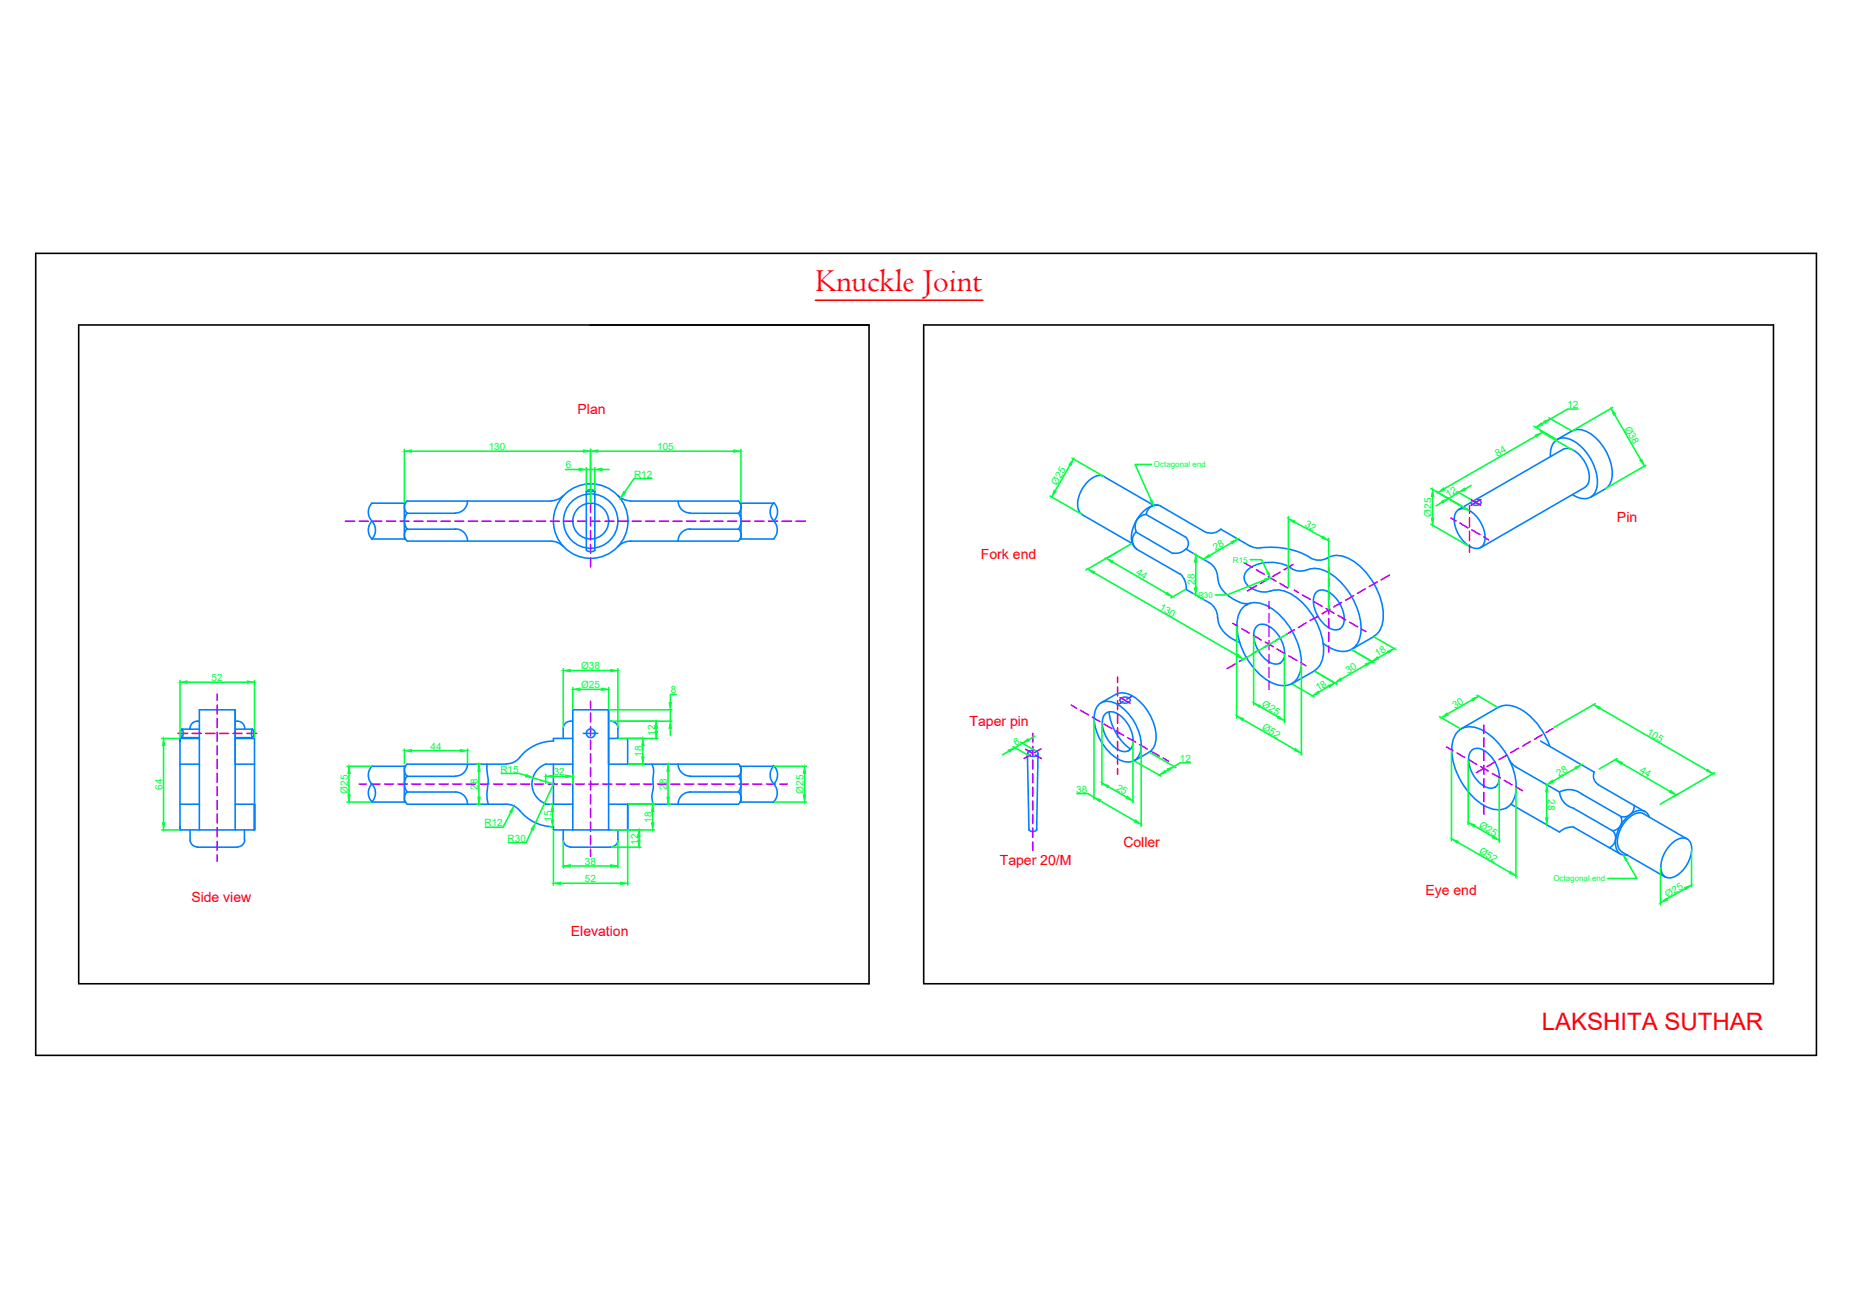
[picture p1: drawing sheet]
<svg xmlns="http://www.w3.org/2000/svg" width="297mm" height="210mm" viewBox="0 0 297 210" stroke-linecap="round" stroke-linejoin="round" font-family="sans-serif">
<!-- layer: Boundary -->
<g fill="none" stroke="#007fff" stroke-width=".25">
<path d="M74.6 80a1.93 1.93 0 0 1-1.9 1.9M87.9 80h-22.9a1.29 1.29 0 0 0 0 1.9M89.9 79.1a2.73 2.73 0 0 1-2 .8M93.6 78.4a1.04 1.04 0 0 1 1.4 0M93.6 78.5v9.3a1.21 1.21 0 0 0 1.4 0M93.6 78.5h1.3v9.3M98.6 79.1a2.73 2.73 0 0 0 2 .8M100.6 80h17.2M108.2 80a1.93 1.93 0 0 0 2 1.9M117.9 80a1.3 1.3 0 0 1 0 1.9 2.01 2.01 0 0 1 0 2.5M176.2 76a2.15 2.15 0 0 0-2.5 .8 5 5 0 0 0-1.6 4.5l.3 .5 .3 .3M176.2 76.1l8 4.6"/>
<path d="M235.7 79.7a.57 .57 0 0 1 .6 .7 1.05 1.05 0 0 1-1.5-.2M247.5 72.9a2.5 2.5 0 0 1 1.6-2.9 4.3 4.3 0 0 1 3.8 1.9 7.5 7.5 0 0 1 1.9 6.1 2.09 2.09 0 0 1-3.2 1.3l-.6-.4M248.5 70.2l2.4-1.4a3.3 3.3 0 0 1 3.6 1 7.9 7.9 0 0 1 2.7 6.8l-.5 1.1-.5 .3M249.4 71.8l-16.6 9.5M249.5 71.7a2.15 2.15 0 0 1 2.5 .8 5 5 0 0 1 1.5 4.5l-.2 .5-.3 .3M252.9 77.8l-16.6 9.6M256.2 78l-2.3 1.4M59.3 80.3h5.4M59.4 83.2a2.05 2.05 0 0 1 0 2.8h5.3M59.4 80.3a2.05 2.05 0 0 0 0 2.9M59.4 83.2a2.05 2.05 0 0 0 0 2.8M64.5 80.3v5.7"/>
<path d="M65 81.9a2.01 2.01 0 0 0 0 2.5M65 84.4a1.29 1.29 0 0 0 0 2M65 86.4h22.9M65 84.5h7.7M65 81.9h7.7M72.7 84.4a1.93 1.93 0 0 1 1.9 2M87.9 86.4a2.73 2.73 0 0 1 2 .8M97.1 83.2h.1M98.6 83.2h.1M100.2 83.2h.1M100.6 86.4h17.2M100.6 86.4a2.73 2.73 0 0 0-2 .8"/>
<path d="M110.1 84.5h7.7M110.1 81.9h7.7M110.2 84.4a1.93 1.93 0 0 0-2 2M117.9 84.4a1.29 1.29 0 0 1 0 2M118.1 80.3h5.4M118.1 86h5.4M118.3 80.3v5.7M123.5 83.1a2.05 2.05 0 0 1 0 2.9M123.5 80.3a2.05 2.05 0 0 0 0 2.8M123.5 80.3a2.05 2.05 0 0 1 0 2.8M172.7 82.1l8 4.7M181.3 84.9l5.9 3.5"/>
<path d="M181.4 87.6l6.9 4M183 82.1l6.2 3.6M184.9 80.6a1.67 1.67 0 0 0-1.9 1.5M185.3 80.8a2.14 2.14 0 0 0-2.3 .4 5.6 5.6 0 0 0-2.3 5.5l.3 .5 .4 .4a1.78 1.78 0 0 1-.1-2.7 1.96 1.96 0 0 1 1.7-2.8M185.3 80.8l7.1 4.1M188.4 91.6a3.1 3.1 0 0 1 .9 2.4M189.2 85.7a1.38 1.38 0 0 1 .1 2M189.3 87.6a2.18 2.18 0 0 1-2 .7M189.3 87.6l3.7 2.2M189.3 94.1l3.7 2.1M193 96.2a2.74 2.74 0 0 1 1.3 2.5M193 89.8a2.73 2.73 0 0 1 1.3 2.4"/>
<path d="M194.4 98.6a4.2 4.2 0 0 0 2.7 3.6l.8 .4M194.4 92.2a4.2 4.2 0 0 0 2.7 3.6l.8 .3M194.8 84.5l4.7 2.6M194.9 84.5a2.22 2.22 0 0 1-2.5 .4M197.9 96.2a2.73 2.73 0 0 0 1.7 .1M198.4 97a3.3 3.3 0 0 1 4.2-.1 11 11 0 0 1 5.1 9.8 2.91 2.91 0 0 1-4.4 2.4 10.8 10.8 0 0 1-5.8-10.1l.5-1.5zM198.9 96.5v.1M199 96.5h.1M199.5 87.1a2.73 2.73 0 0 0 1.6 .4M201.2 87.4a12.5 12.5 0 0 1 8.3 1.8 2.73 2.73 0 0 0 2.4-.1M202.8 94.3a4.6 4.6 0 0 1 4.4 1.3 10.9 10.9 0 0 1 4 9.1 3.2 3.2 0 0 1-1.4 2.4M202.8 94.3a2.73 2.73 0 0 1-1.6 .1"/>
<path d="M208.7 90.9a2.93 2.93 0 0 1-3.2-.6 6.3 6.3 0 0 0-6.3 .6 1.66 1.66 0 0 0 .2 2.8l1.1 .5 .7 .2M208.7 90.9a4.4 4.4 0 0 1 4.3 1.1 11.2 11.2 0 0 1 4.2 9 2.95 2.95 0 0 1-4.4 2.6l-1.6-.9M210 94.6a1.6 1.6 0 0 1 2.4 .1 5.1 5.1 0 0 1 2 4.9 1.36 1.36 0 0 1-2 .7 5.1 5.1 0 0 1-2.6-5.2zM211.9 89.1a3.5 3.5 0 0 1 3.8 .3 11 11 0 0 1 5 9.7 3.2 3.2 0 0 1-1.4 2.5M232.5 81.6a1.6 1.6 0 0 1 2.3 .1 5.1 5.1 0 0 1 2.1 4.9 1.36 1.36 0 0 1-2.1 .8 5.1 5.1 0 0 1-2.6-5.3zM28.7 118.3v-.4v14.6v-.5M28.7 117.9h3.1M29.1 117.7a1.04 1.04 0 0 1 0-1.3 1.46 1.46 0 0 1 0 1.3h2.7M29.1 116.4h2.7M30.3 116.3v.1M30.3 117.7v.2M31.8 115.1a1.21 1.21 0 0 0-1.5 1.1"/>
<path d="M37.5 117.9h3.1v14.6v-4.1M37.5 115.1h.4M37.5 113.3v19.2M37.5 116.4h2.8M37.9 115.1a1.15 1.15 0 0 1 1.2 1.1M39 116.3v.1M39 117.7v.2M40.3 117.7a1.04 1.04 0 0 0 0-1.3 1.46 1.46 0 0 0 0 1.3h-2.8M89.9 116.3v1.6M91.4 115.1a1.23 1.23 0 0 0-1.5 1.1M91.4 117.9h-3.1l.1 .4a7.1 7.1 0 0 0-5.8 3 2.73 2.73 0 0 1-1.8 .6M93.1 117.1h2.3"/>
<path d="M97.1 115.1a1.23 1.23 0 0 1 1.6 1.1M97.1 113.3v19.2M97.1 117.9h3.1v4.1M98.6 116.3v1.6M175.3 112.5a2.55 2.55 0 0 1 3.4 .2 7.9 7.9 0 0 1 3.3 7.3 2.12 2.12 0 0 1-3.3 1.3 8.1 8.1 0 0 1-4-7l.3-1.3zM176.3 114.1a1.6 1.6 0 0 1 2.4 0 5.1 5.1 0 0 1 2 5 1.36 1.36 0 0 1-2 .7 5.1 5.1 0 0 1-2.6-5.3zM177 113.6a8.5 8.5 0 0 0 3.5 6M178.1 110.8l-2.4 1.4M178.1 110.8a3.3 3.3 0 0 1 3.6 1 7.9 7.9 0 0 1 2.7 6.8l-.5 1.1-.5 .3M178.8 111.6a1.02 1.02 0 0 1 1.6 .2 .94 .94 0 0 1-1.6 0zM200.5 100.1a1.6 1.6 0 0 1 2.3 0 5.1 5.1 0 0 1 2.1 5 1.36 1.36 0 0 1-2.1 .7 5.1 5.1 0 0 1-2.6-5.3zM209.7 107.1l-3.5 2"/>
<path d="M219.3 101.6l-3.6 2.1M232.7 116.8a3.3 3.3 0 0 1 4.2-.1 11 11 0 0 1 5 9.8 2.91 2.91 0 0 1-4.3 2.5 10.8 10.8 0 0 1-5.8-10.2l.5-1.5zM233.2 116.3l6-3.4a3.7 3.7 0 0 1 3.7 .4 11.2 11.2 0 0 1 4.5 5.8M234.8 119.9a1.6 1.6 0 0 1 2.3 .1 5.1 5.1 0 0 1 2.1 4.9 1.36 1.36 0 0 1-2.1 .7 5.1 5.1 0 0 1-2.6-5.2zM245.9 118.3l8.6 4.9M28.7 122h3.1M28.7 128.4h3.1M30.3 132.5v1.6a1.14 1.14 0 0 0 1.2 1.1M31.5 135.2h6.4M37.5 128.4h3.1M39 132.5v1.6M39.1 134.1a1.14 1.14 0 0 1-1.2 1.1"/>
<path d="M40.6 122h-3.1v-8.7h-5.7v19.2M40.6 128.4v4.1h-11.9M59.3 122.3h5.4M59.3 128h5.4M59.4 125.1a2.05 2.05 0 0 1 0 2.9M59.4 122.3a2.05 2.05 0 0 0 0 2.9M59.4 125.1a2.05 2.05 0 0 0 0 2.9M64.5 122.3v5.7M65 123.9a2.01 2.01 0 0 0 0 2.5M65 122a1.29 1.29 0 0 0 0 1.9M65 122h15.8M65 123.9h7.7"/>
<path d="M74.6 122a1.93 1.93 0 0 1-1.9 1.9M74.6 128.3a1.93 1.93 0 0 0-1.9-1.9h-7.7a1.25 1.25 0 0 0 0 1.9l15.8 .1a2.73 2.73 0 0 1 2.2 1M77.7 122l.1 1.6a7.5 7.5 0 0 1-.1 3.2l.2 1.6M83 129.4a6.9 6.9 0 0 0 5.4 2.6M87.1 122h4.3M87.1 128.4h4.3M87.1 121.9a3.4 3.4 0 0 0-2.2 3.2 3.4 3.4 0 0 0 2.2 3.2M88.3 132v.5h11.9v-4.1v4.1M88.3 122v6.4M89.9 132.5v1.6a1.14 1.14 0 0 0 1.2 1.1M91 135.2h6.5M97.1 128.4h20.7"/>
<path d="M98.6 132.5v1.6M98.7 134.1a1.14 1.14 0 0 1-1.2 1.1M104 122a3.2 3.2 0 0 1 .2 2.3 6.4 6.4 0 0 1-.2 2.9l.2 1.2M108.2 122a1.93 1.93 0 0 0 2 1.9M110.1 126.4h7.7M110.1 123.9h7.7M110.2 126.4a1.93 1.93 0 0 0-2 1.9M117.8 122h-20.7v-8.7h-5.7v19.2M117.9 122a1.29 1.29 0 0 1 0 1.9M117.9 126.4a1.29 1.29 0 0 1 0 1.9M117.9 123.9a2.01 2.01 0 0 1 0 2.5M118.1 122.3h5.4"/>
<path d="M118.1 128h5.4M118.3 122.3v5.7M123.5 122.3a2.05 2.05 0 0 0 0 2.8 2.1 2.1 0 0 1 0 2.9M123.5 122.3a2.05 2.05 0 0 1 0 2.8M164 120.3l.2 12.2M164.1 120.1a1.02 1.02 0 0 1 1.6 .2 .94 .94 0 0 1-1.7 0zM164.2 132.4a.7 .7 0 0 0 1.3 0M165.7 120.3l-.2 12.2M183.4 120.1l-2.4 1.3M240.9 121.2l.4 .7 .6 .5 7 4M241.2 128.4l7.7 4.4a2.9 2.9 0 0 1 2.3-.8M248.9 126.4a3.3 3.3 0 0 1 3.6 .4l6.2 3.5a1.58 1.58 0 0 1-1.3 2.3"/>
<path d="M248.9 126.4a2.94 2.94 0 0 0 2.3 2.6M251.2 132.1l7.4 4.2M251.2 129l6.2 3.6M254.5 123.2a1.59 1.59 0 0 0 .6 2M255.1 125.3l7.4 4.3M257.4 132.6a1.67 1.67 0 0 1-.5 2.7M258.9 136l6.9 4M260.8 128.5a1.71 1.71 0 0 1-2.1 1.8M262.3 129.9l7 4M262.4 129.9a2.15 2.15 0 0 0-2.6 .8 5 5 0 0 0-1.5 4.5l.2 .4 .4 .3M263.2 130.4a1.56 1.56 0 0 0-2.3-.8 5.7 5.7 0 0 0-2.9 5.8 1.47 1.47 0 0 0 1.7 1.1M266.8 134.7a2.39 2.39 0 0 1 2.5-.8 2.15 2.15 0 0 1 .6 2.6 5 5 0 0 1-3.1 3.6 1.36 1.36 0 0 1-1.7-1.4 5.3 5.3 0 0 1 1.7-4z"/>
<circle cx="94.3" cy="83.2" r="2.86"/>
<circle cx="94.3" cy="83.2" r="4.3"/>
<circle cx="94.3" cy="83.2" r="5.9"/>
<circle cx="94.3" cy="117" r=".7"/>
</g>
<!-- layer: Hidden -->
<g fill="none" stroke="#bf00ff" stroke-width=".25">
<path d="M94.3 76v1.4M94.3 78.2v1.4M234.9 79.8l1.4 .9M236.4 79.7l-1.6 1M55.1 83.2h1.5M57.3 83.2h1.5M59.5 83.2h1.4M61.7 83.2h1.4M63.9 83.2h1.4M66.1 83.2h1.4M68.2 83.2h1.5M70.4 83.2h1.5"/>
<path d="M72.6 83.2h1.4M74.7 83.2h1.5M76.9 83.2h1.5M79.1 83.2h1.4M81.3 83.2h1.4M83.5 83.2h1.4M85.6 83.2h1.5M87.8 83.2h1.5M90 83.2h1.5M92.2 83.2h1.4M94.3 80.4v1.4M94.3 82.5v1.5"/>
<path d="M94.3 84.7v1.5M94.3 86.9v1.4M94.3 89v1.5M94.3 83.2h1.5M96.5 83.2h1.5M98.7 83.2h1.4M100.9 83.2h1.4M103.1 83.2h1.4M105.2 83.2h1.5M107.4 83.2h1.5M109.6 83.2h1.5M111.8 83.2h1.4"/>
<path d="M113.9 83.2h1.5M116.1 83.2h1.5M118.3 83.2h1.4M120.5 83.2h1.4M122.7 83.2h1.4M124.8 83.2h1.5M127 83.2h1.6M196.8 99.5l.8 .5M198.6 89.8l1.3 .8M200.5 90.9l1.3 .8M200.6 93.5l-1.5 .8M202.4 92l1.3 .8"/>
<path d="M202.5 92.4l-1.3 .7M202.6 96v1.2M202.6 97.9v1.5M204.3 93.1l1.3 .8M204.3 91.3l-1.2 .7M206.4 90.1l-1.4 .8M206.6 94.2l.6 .4M207.9 95l1.3 .7M208.5 99.4l-1.3 .8M209.8 96.1l1.2 .7M210.4 98.4l-1.3 .7M211.7 97.1l1.2 .8"/>
<path d="M212.1 90.5v1M212.1 92.2v1.5M212.1 94.4v1.5M212.1 96.6v1.4M212.1 98.7v1.5M212.3 97.3l-1.3 .7M213.6 98.2l1.2 .7M214.2 96.2l-1.3 .7M215.4 99.3l1.3 .7M216.1 95.1l-1.3 .7M217.9 94l-1.3 .7M219.8 92.9l-1.2 .7"/>
<path d="M221.8 91.8l-1.3 .8M231.6 82.7l.8 .5M233 83.5l1.3 .8M234.6 80.7v1.2M234.6 82.6v1.5M234.6 84.8v1.5M234.6 87v1.2M234.9 84.6l1.3 .7M236.8 85.7l.8 .5M28.4 117.1h1.6M30.7 117.1h1.4M32.8 117.1h1.5"/>
<path d="M34.7 110.8v1M34.7 112.5v1.5M34.7 114.7v1.4M34.7 116.9v1.4M34.7 119.1v1.4M35 117.1h1.5M37.2 117.1h1.4M39.4 117.1h1.6M94.3 111.9v1.2M94.3 113.8v1.4M94.3 116v1.4M94.3 118.2v1.4"/>
<path d="M163.7 119.6l1 .6M164.8 117.1v1.3M164.8 119.1v1.5M166.2 119.5l-1.1 .6M171 112.5l.8 .5M172.5 113.4l1.2 .7M174.4 114.5l1.2 .7M176.2 115.6l1.3 .7M178.1 116.6l1.3 .8M178.4 108v.9M178.4 109.7v1.4M178.4 111.8v1.5"/>
<path d="M178.4 114v1.5M178.4 116.2v1.4M178.4 118.3v1.5M178.8 111.4l1.6 .8M179.3 112l-.9 .5M180 117.7l1.3 .8M180.7 111.1l-.8 .5M181.9 118.8l1.2 .8M183.8 119.9l1.2 .8M197.2 106l-1.3 .7M198.2 100.3l1.2 .8M199.1 104.9l-1.3 .7"/>
<path d="M200.1 101.4l1.2 .8M200.9 103.8l-1.2 .7M202 102.5l1.2 .7M202.6 100.1v1.4M202.6 102.2v1.5M202.6 104.5v1.4M202.6 106.6v1.5M202.6 108.8v1.2M202.8 102.7l-1.2 .7M203.8 103.6l1.3 .7M204.7 101.6l-1.2 .7M205.7 104.7l1.3 .7"/>
<path d="M206.6 100.5l-1.3 .7M207.6 105.8l.8 .5M212.1 100.9v1.5M212.1 103.1v1M217.3 100.4l.7 .4M230.9 119.2l1 .6M236.8 115.8v1.3M236.8 117.8v1.4M236.8 119.9v1.5M242.4 119.4l-1.3 .8M244.3 118.3l-1.3 .8M246.2 117.3l-1.3 .7"/>
<path d="M247.8 116.3l-1 .6M34.7 121.2v1.5M34.7 123.4v1.5M34.7 125.6v1.4M34.7 127.8v1.4M34.7 129.9v1.5M34.7 132.1v1.5M34.7 134.3v1.4M34.7 136.5v1M57.3 125.2h1.1M59.2 125.2h1.4M61.4 125.2h1.4"/>
<path d="M63.5 125.2h1.5M65.7 125.2h1.5M67.9 125.2h1.4M70.1 125.2h1.4M72.2 125.2h1.5M74.4 125.2h1.5M76.6 125.2h1.4M78.8 125.2h1.4M81 125.2h1.4M83.1 125.2h1.5M85.3 125.2h1.5M87.5 125.2h1.4"/>
<path d="M89.6 125.2h1.5M91.8 125.2h1.5M94 125.2h1.5M94.3 120.3v1.5M94.3 122.5v1.5M94.3 124.7v1.4M94.3 126.8v1.5M94.3 129v1.5M94.3 131.2v1.5M94.3 133.4v1.4M94.3 135.6v1.1M96.2 125.2h1.4"/>
<path d="M98.4 125.2h1.5M100.6 125.2h1.4M102.7 125.2h1.5M104.9 125.2h1.5M107.1 125.2h1.4M109.2 125.2h1.5M111.4 125.2h1.5M113.6 125.2h1.5M115.8 125.2h1.4M118 125.2h1.4M120.2 125.2h1.4M122.3 125.2h1.5"/>
<path d="M124.5 125.2h1.1M164.5 120.5l-1.1 .6M164.8 121.3v1.4M164.8 123.5v1.4M164.8 125.7v1.4M164.8 127.9v1.4M164.8 130v1.5M164.8 132.2v1.5M164.8 134.4v1.3M165.3 120.5l.9 .6M178.4 120.5v1.5M178.4 122.7v.9"/>
<path d="M185.7 121l.8 .5M232.6 120.2l1.2 .7M234.4 121.3l1.3 .7M236.3 122.4l1.3 .7M236.8 122.7l-1.1 .6M236.8 122.1v1.5M236.8 124.3v1.4M236.8 126.5v1.4M236.8 128.7v1.3M238.2 123.5l1.3 .7M238.6 121.6l-1.3 .8M240.1 124.6l1.2 .7"/>
<path d="M240.5 120.5l-1.2 .8M242 125.6l1 .6"/>
</g>
<!-- layer: Dimensions -->
<g fill="none" stroke="#00ff3f" stroke-width=".25">
<path d="M64.5 71.7v8.5M65.7 72h27.4M90.3 74.9h2.1M93.6 74.6v3.7M93.6 74.9h1.3M94.3 71.7v8.5M94.9 74.6v3.7M95.4 72h21.7M96.1 74.9h1.1M104 76.4h-2.8l-1.5 2.2M118.3 71.7v8.5M167.6 79.2l5 2.9"/>
<path d="M170.8 74.3l-2.4 4M171.1 73.1l5 2.9M183.8 74.1h-2.6l2.6 5.8M228.4 77.9l6 3.6M228.7 79.3v3.4M232.6 78.5l3.5 2M232.8 78.6l-1.6 1M234.8 77.5l-1 .6M244.8 68l3.6 2.1M245.1 69.6l-14.6 8.4M245.9 68.8l5.2 3.1M246.5 67.4l-.4 .3"/>
<path d="M247.2 66.7l3.6 2M251.9 65.3h-1.7l-2.7 1.6M257.4 65l-6.4 3.8M257.7 66.2l4.2 7.2M262.7 74.3l-6.4 3.6M174.6 91.4l22.9 13.2M177.6 89.7l8.6 5M178.6 88l-2.3 1.3M180.6 86.8l-7.3 4.2M189.2 94.1l-2.3 1.3M190.6 94.8l1.5 .9M190.6 88.4l1.5 .9"/>
<path d="M190.9 89.7v4.1M191.8 89.1l.1 .1M196.6 86.6l-3.6 2.1M197.3 85.9l.2 .1M199.5 89.3h1.9l.9 2.1M201.9 92.6l-6.1 2.4h-1.8M205.6 82.5v11.2M206.6 83.3l4.5 2.4M212.1 86v11.3M228.4 83.7l6 3.5M230.2 80.2l-1 .5M25.8 117.9h2.8"/>
<path d="M26.1 119v12.3M28.7 108.6v9.1M29.9 108.9h9.6M40.6 108.6v9.1M64.5 119.6v2.2M65.7 119.8h7.8M74.6 119.6v2.2M89.9 106.7v9.4M91 107h6.5M91.4 109.7v3.5M92.6 110h3.4M97.1 109.7v3.5"/>
<path d="M97.2 115.1h10.1M97.2 113.3h10.1M98.6 106.7v9.4M98.7 117.9h6.3M102.6 119v1.8M104.7 116.3v.4M107 113.3v1.8M107 116.3v1.1M107.9 110.8h-.9v1.4M161 119.9l-1 .6M161.7 119.2l2.5 1.4M162.9 118.5l2.4 1.4"/>
<path d="M163.2 118.6l-1.2 .8M165.2 117.5l-1 .6M174.6 114.8v12.8M175.9 115.5v9.8M180.8 118.4v9.8M182.1 119.1v12.8M197.4 100v14.6M198.4 114.9l8.3 4.7M200.1 101.6v10.9M201.1 112.7l2.9 1.8M205 104.4v11M205.5 101.2l-7.3 4.2"/>
<path d="M206.3 109.2l3.4 2M207.7 106v14.5M209.9 107.2l3.4 2M212 109.6l-1.5 .9M215.8 103.7l3.5 2.1M218 106.1l-4 2.3M219.4 101.7l3.4 2M221.6 104.1l-1.6 .9M229.8 114.4l3.3 1.9M231.7 119.8v14.4M235 111.7l-4 2.3M235.7 111l3.3 1.9"/>
<path d="M254.6 112.3l-6.5 3.8M255.3 113l17.1 10M25.8 132.5h2.8M55.4 128h3.8M55.4 122.3h3.8M55.7 123.5v3.4M76.1 122h.6M76.1 128.4h.6M76.4 123.1v4.1M80 123.5h2.9l1.1 .3M81.5 129.7l-1.2 2.4h-2.8M84.9 132.4l-.9 2.1h-2.9"/>
<path d="M85 124.1l3.3 1.1-2.8 6.2M87.1 123.6v1.5M87.9 128.4h.3M87.9 132h.3M88.2 129.5v1.4M88.3 123.9h2M88.3 132.6v8.7M89.9 134.2v4.3M91 138.2h6.5M91.4 123.6v1.5M97.6 135.2h4.7M97.6 132.5h6.9"/>
<path d="M98.6 134.2v4.3M100.2 132.6v8.7M100.3 122h2.6M100.3 128.4h4.2M102 133.6v.5M104.2 129.5v1.8M106.5 122h.4M106.5 128.4h.4M106.6 123.1v4.1M123.6 122.3h5.1M123.6 128h5.1M128.4 123.5v3.4"/>
<path d="M171.9 126.7h1.7l1 .6M175.6 127.8l5.5 3.2M176.9 125.6l3 1.7M181.1 121.5l4.2 2.4M183.5 120.1l4.2 2.4M186.4 122.9l-.4 .3M190 121.8h-1.6l-1 .6M232.6 134.4l8.4 4.8M234.3 121.3v10.3M235.4 131.8l2.9 1.8M239.3 124.2v10.3M242 125.7v14.4"/>
<path d="M246.9 126.4v4.1M251.4 122.7l-3.5 2M258.1 121.1l-2.8 1.6M258.9 121.8l7.7 4.5M259.6 137.3l1.7 2.9h-4.7M265 138.5v6M270 135.7v5.9M273.7 123.3l-8.7 5.1M89.5 141h9.5M269 141.8l-3 1.7"/>
</g>
<g fill="#00ff3f" stroke="#00ff3f" stroke-width=".16">
<path d="M171.4 73.3l-.5 1.1-.3-.3z"/>
<path d="M168.3 78.2l.3 .2-.8 .9z"/>
<path d="M173.6 90.9l1.1 .3-.2 .4z"/>
<path d="M197.6 104.5l.9 .7-1.1-.4z"/>
<path d="M186.3 94.5l.9 .8-1.1-.4z"/>
<path d="M176.6 89.1l1.1 .4-.2 .4z"/>
<path d="M190.7 93.8h.3l-.1 1.2z"/>
<path d="M190.9 88.6l.1 1.1h-.3z"/>
<path d="M192.1 89.3l.8-.8 .3 .3z"/>
<path d="M196.5 86.5l1.1-.5-.9 .8z"/>
<path d="M200.1 112.2l1.1 .4-.2 .3z"/>
<path d="M204.1 114.3l.9 .7-1.1-.3z"/>
<path d="M197.4 114.3l1.1 .4-.2 .3z"/>
<path d="M206.8 119.5l.9 .7-1.1-.4z"/>
<path d="M183.6 79.9l.3-.1 .2 .9z"/>
<path d="M209.5 111.1l.9-.8 .2 .4z"/>
<path d="M211.9 109.4l1.1-.4-.8 .7z"/>
<path d="M213 109l.9-.7 .2 .3z"/>
<path d="M217.9 106l1.1-.4-.9 .7z"/>
<path d="M219 105.6l.9-.8 .2 .4z"/>
<path d="M221.5 103.9l1-.4-.9 .7z"/>
<path d="M211.1 85.6l1 .7-1.1-.4z"/>
<path d="M205.6 82.8l1.1 .4-.2 .3z"/>
<path d="M202.2 91.5l.3-.2 .3 .9z"/>
<path d="M201.8 92.4l1-.2-.8 .5z"/>
<path d="M230.1 114.6l.9-.8 .2 .3z"/>
<path d="M234.9 111.5l1.1-.4-.9 .8z"/>
<path d="M234.3 131.3l1.1 .4-.2 .3z"/>
<path d="M238.4 133.4l.9 .7-1.1-.4z"/>
<path d="M231.7 133.9l1.1 .4-.2 .3z"/>
<path d="M241.1 139.1l.9 .7-1.1-.4z"/>
<path d="M246.9 125.3l.9-.8 .2 .4z"/>
<path d="M251.4 122.5l1-.4-.9 .7z"/>
<path d="M246.9 125.3l.2 1.1h-.4z"/>
<path d="M246.7 130.5h.4l-.2 1.2z"/>
<path d="M254.4 112.5l1 .4-.1 .3z"/>
<path d="M272.5 122.8l1 .7-1.1-.4z"/>
<path d="M257.8 121.3l1.1 .4-.2 .3z"/>
<path d="M266.7 126.2l.9 .7-1.1-.4z"/>
<path d="M265 144.1l.9-.7 .2 .3z"/>
<path d="M268.9 141.7l1.1-.4-.9 .7z"/>
<path d="M175.9 125l1.1 .4-.2 .3z"/>
<path d="M179.9 127.1l.9 .8-1-.5z"/>
<path d="M181.3 130.9l.8 .7-1.1-.4z"/>
<path d="M174.6 127.3l1.1 .3-.2 .4z"/>
<path d="M185 123.7l.9-.7 .2 .3z"/>
<path d="M186.3 122.7l1.1-.3-.9 .7z"/>
<path d="M160.9 119.7l1.1-.3-.9 .7z"/>
<path d="M163.2 118.6l.9-.7 .2 .4z"/>
<path d="M228.5 82.7h.3l-.1 1.1z"/>
<path d="M228.7 78.1l.1 1.2h-.3z"/>
<path d="M229.5 78.6l.9-.7 .2 .3z"/>
<path d="M245.1 69.4l1.1-.4-.9 .7z"/>
<path d="M245.1 68.2l.9-.7 .2 .3z"/>
<path d="M246.4 67.2l1.1-.3-.9 .7z"/>
<path d="M257.2 65.2l.7 .9-.4 .2z"/>
<path d="M261.7 73.5l.4-.2 .4 1.1z"/>
<path d="M232.8 78.6l1-.7 .1 .3z"/>
<path d="M230.1 80l1.1-.4-.9 .7z"/>
<path d="M94.9 74.9l1.2-.2v.4z"/>
<path d="M92.4 74.7l1.2 .2-1.2 .2z"/>
<path d="M259.1 136.5l.6 .7-.3 .2z"/>
<path d="M64.5 72l1.2-.2v.4z"/>
<path d="M93.1 71.8l1.2 .2-1.2 .2z"/>
<path d="M117.1 71.8l1.2 .2-1.2 .2z"/>
<path d="M94.3 72l1.1-.2v.4z"/>
<path d="M99.6 78.5l.3 .2-.9 .8z"/>
<path d="M91.4 110l1.2-.2v.4z"/>
<path d="M96 109.8l1.1 .2-1.1 .2z"/>
<path d="M89.9 107l1.1-.1v.3z"/>
<path d="M97.5 106.9l1.1 .1-1.1 .2z"/>
<path d="M107 115.1l.2 1.2h-.4z"/>
<path d="M106.8 112.2h.4l-.2 1.1z"/>
<path d="M104.5 116.7h.4l-.2 1.2z"/>
<path d="M104.7 115.1l.2 1.2h-.4z"/>
<path d="M102.4 120.8h.4l-.2 1.2z"/>
<path d="M102.6 117.9l.2 1.1h-.4z"/>
<path d="M73.5 119.6l1.1 .2-1.1 .2z"/>
<path d="M64.5 119.8l1.2-.2v.4z"/>
<path d="M55.5 126.9h.4l-.2 1.1z"/>
<path d="M55.7 122.3l.2 1.2h-.4z"/>
<path d="M76.3 127.2h.4l-.3 1.2z"/>
<path d="M76.4 122l.3 1.1h-.4z"/>
<path d="M106.5 127.2h.3l-.2 1.2z"/>
<path d="M106.6 122l.2 1.1h-.3z"/>
<path d="M128.2 126.9h.4l-.2 1.1z"/>
<path d="M128.4 122.3l.2 1.2h-.4z"/>
<path d="M84 123.6l1 .5-1.1-.1z"/>
<path d="M85.5 131.4l-.4 1.1-.3-.2z"/>
<path d="M82 128.7l-.3 1.1-.3-.2z"/>
<path d="M88 130.9h.4l-.2 1.1z"/>
<path d="M88.2 128.4l.2 1.1h-.4z"/>
<path d="M87.1 123.9l1.2-.2v.4z"/>
<path d="M90.3 123.7l1.1 .2-1.1 .2z"/>
<path d="M89.9 138.2l1.1-.2v.4z"/>
<path d="M97.5 138l1.1 .2-1.1 .2z"/>
<path d="M88.3 141l1.2-.2v.4z"/>
<path d="M99 140.8l1.2 .2-1.2 .2z"/>
<path d="M101.8 134.1h.4l-.2 1.1z"/>
<path d="M102 132.5l.2 1.1h-.4z"/>
<path d="M104 131.3h.4l-.2 1.2z"/>
<path d="M104.2 128.4l.2 1.1h-.4z"/>
<path d="M28.7 108.9l1.2-.2v.4z"/>
<path d="M39.5 108.7l1.1 .2-1.1 .2z"/>
<path d="M25.9 131.3h.4l-.2 1.2z"/>
<path d="M26.1 117.9l.2 1.1h-.4z"/>
</g>
<!-- layer: Text -->
<path d="M130.2 47.9h26.7" fill="none" stroke="#f00" stroke-width=".25"/>
<!-- layer: 0 -->
<path d="M5.7 40.4h284.2v128.1h-284.2zM94.2 51.9h44.5v105.1h-126.1v-105.1h126.1M147.4 51.9h135.7v105.1h-135.7z" fill="none" stroke="#000" stroke-width=".25"/>
<text font-size="5.3" fill="#f00" x="130.2" y="46.5">Knuckle Joint</text>
<text font-size="3.8" fill="#f00" x="246.1" y="164.4">LAKSHITA SUTHAR</text>
<g font-size="2.2" fill="#f00">
<text x="92.2" y="66.1">Plan</text>
<text x="258.1" y="83.3">Pin</text>
<text x="156.6" y="89.3">Fork end</text>
<text x="154.8" y="115.9">Taper pin</text>
<text x="179.3" y="135.3">Coller</text>
<text x="30.6" y="144">Side view</text>
<text x="159.6" y="138.1">Taper 20/M</text>
<text x="227.5" y="142.9">Eye end</text>
<text x="91.1" y="149.5">Elevation</text>
</g>
<g font-size="1.6" fill="#00ff3f">
<text x="250.2" y="65.2">12</text>
<text x="78" y="71.9">130</text>
<text x="104.9" y="71.9">105</text>
<text x="259.2" y="68.4" transform="rotate(60 259.2 68.4)">Ø38</text>
<text x="90.3" y="74.8">6</text>
<text x="101.2" y="76.3">R12</text>
<text x="168.7" y="77.5" transform="rotate(-60 168.7 77.5)">Ø25</text>
<text x="239" y="72.9" transform="rotate(-30 239 72.9)">84</text>
<text x="208.1" y="84" transform="rotate(28 208.1 84)">32</text>
<text x="228.5" y="82.5" transform="rotate(-90 228.5 82.5)">Ø25</text>
<text x="231.1" y="79.5" transform="rotate(-28 231.1 79.5)">12</text>
<text x="194" y="87.9" transform="rotate(-30 194 87.9)">28</text>
<text x="181.2" y="91.7" transform="rotate(30 181.2 91.7)">44</text>
<text x="190.7" y="93.3" transform="rotate(-90 190.7 93.3)">28</text>
<text x="184.9" y="97.2" transform="rotate(30 184.9 97.2)">130</text>
<text x="92.7" y="106.9">Ø38</text>
<text x="215.2" y="107.6" transform="rotate(-30 215.2 107.6)">30</text>
<text x="219.9" y="104.9" transform="rotate(-30 219.9 104.9)">18</text>
<text x="33.8" y="108.7">52</text>
<text x="92.7" y="109.8">Ø25</text>
<text x="107" y="110.7">8</text>
<text x="201.3" y="112.7" transform="rotate(30 201.3 112.7)">Ø25</text>
<text x="210.4" y="110.4" transform="rotate(-30 210.4 110.4)">18</text>
<text x="232.2" y="113.1" transform="rotate(-30 232.2 113.1)">30</text>
<text x="68.7" y="119.7">44</text>
<text x="104.6" y="117.4" transform="rotate(-90 104.6 117.4)">12</text>
<text x="162.1" y="119.1" transform="rotate(-28 162.1 119.1)">6</text>
<text x="201.4" y="116.3" transform="rotate(31 201.4 116.3)">Ø52</text>
<text x="262.8" y="117.2" transform="rotate(31 262.8 117.2)">105</text>
<text x="79.9" y="123.3">R15</text>
<text x="88.4" y="123.8">32</text>
<text x="102.5" y="120.8" transform="rotate(-90 102.5 120.8)">18</text>
<text x="188.3" y="121.6">12</text>
<text x="248.8" y="124" transform="rotate(-30 248.8 124)">28</text>
<text x="261.6" y="123.3" transform="rotate(30 261.6 123.3)">44</text>
<text x="25.9" y="126" transform="rotate(-90 25.9 126)">64</text>
<text x="55.5" y="126.7" transform="rotate(-90 55.5 126.7)">Ø25</text>
<text x="76.3" y="126" transform="rotate(-90 76.3 126)">28</text>
<text x="77.3" y="131.9">R12</text>
<text x="88" y="131.2" transform="rotate(-90 88 131.2)">15</text>
<text x="104" y="131.4" transform="rotate(-90 104 131.4)">18</text>
<text x="106.5" y="126" transform="rotate(-90 106.5 126)">28</text>
<text x="128.3" y="126.7" transform="rotate(-90 128.3 126.7)">Ø25</text>
<text x="171.8" y="126.5">38</text>
<text x="178" y="126" transform="rotate(30 178 126)">25</text>
<text x="247" y="127.6" transform="rotate(90 247 127.6)">28</text>
<text x="81" y="134.4">R30</text>
<text x="101.9" y="134.8" transform="rotate(-90 101.9 134.8)">12</text>
<text x="236" y="132" transform="rotate(30 236 132)">Ø25</text>
<text x="236" y="136.2" transform="rotate(29 236 136.2)">Ø52</text>
<text x="93.4" y="138.1">38</text>
<text x="93.4" y="140.8">52</text>
<text x="266.1" y="143.3" transform="rotate(-29 266.1 143.3)">Ø25</text>
</g>
<g font-size="1.3" fill="#00ff3f">
<text x="184.2" y="74.5">Octagonal end</text>
<text x="196.8" y="89.8">R15</text>
<text x="191.2" y="95.4">R30</text>
<text x="247.9" y="140.6">Octagonal end</text>
</g>
</svg>
